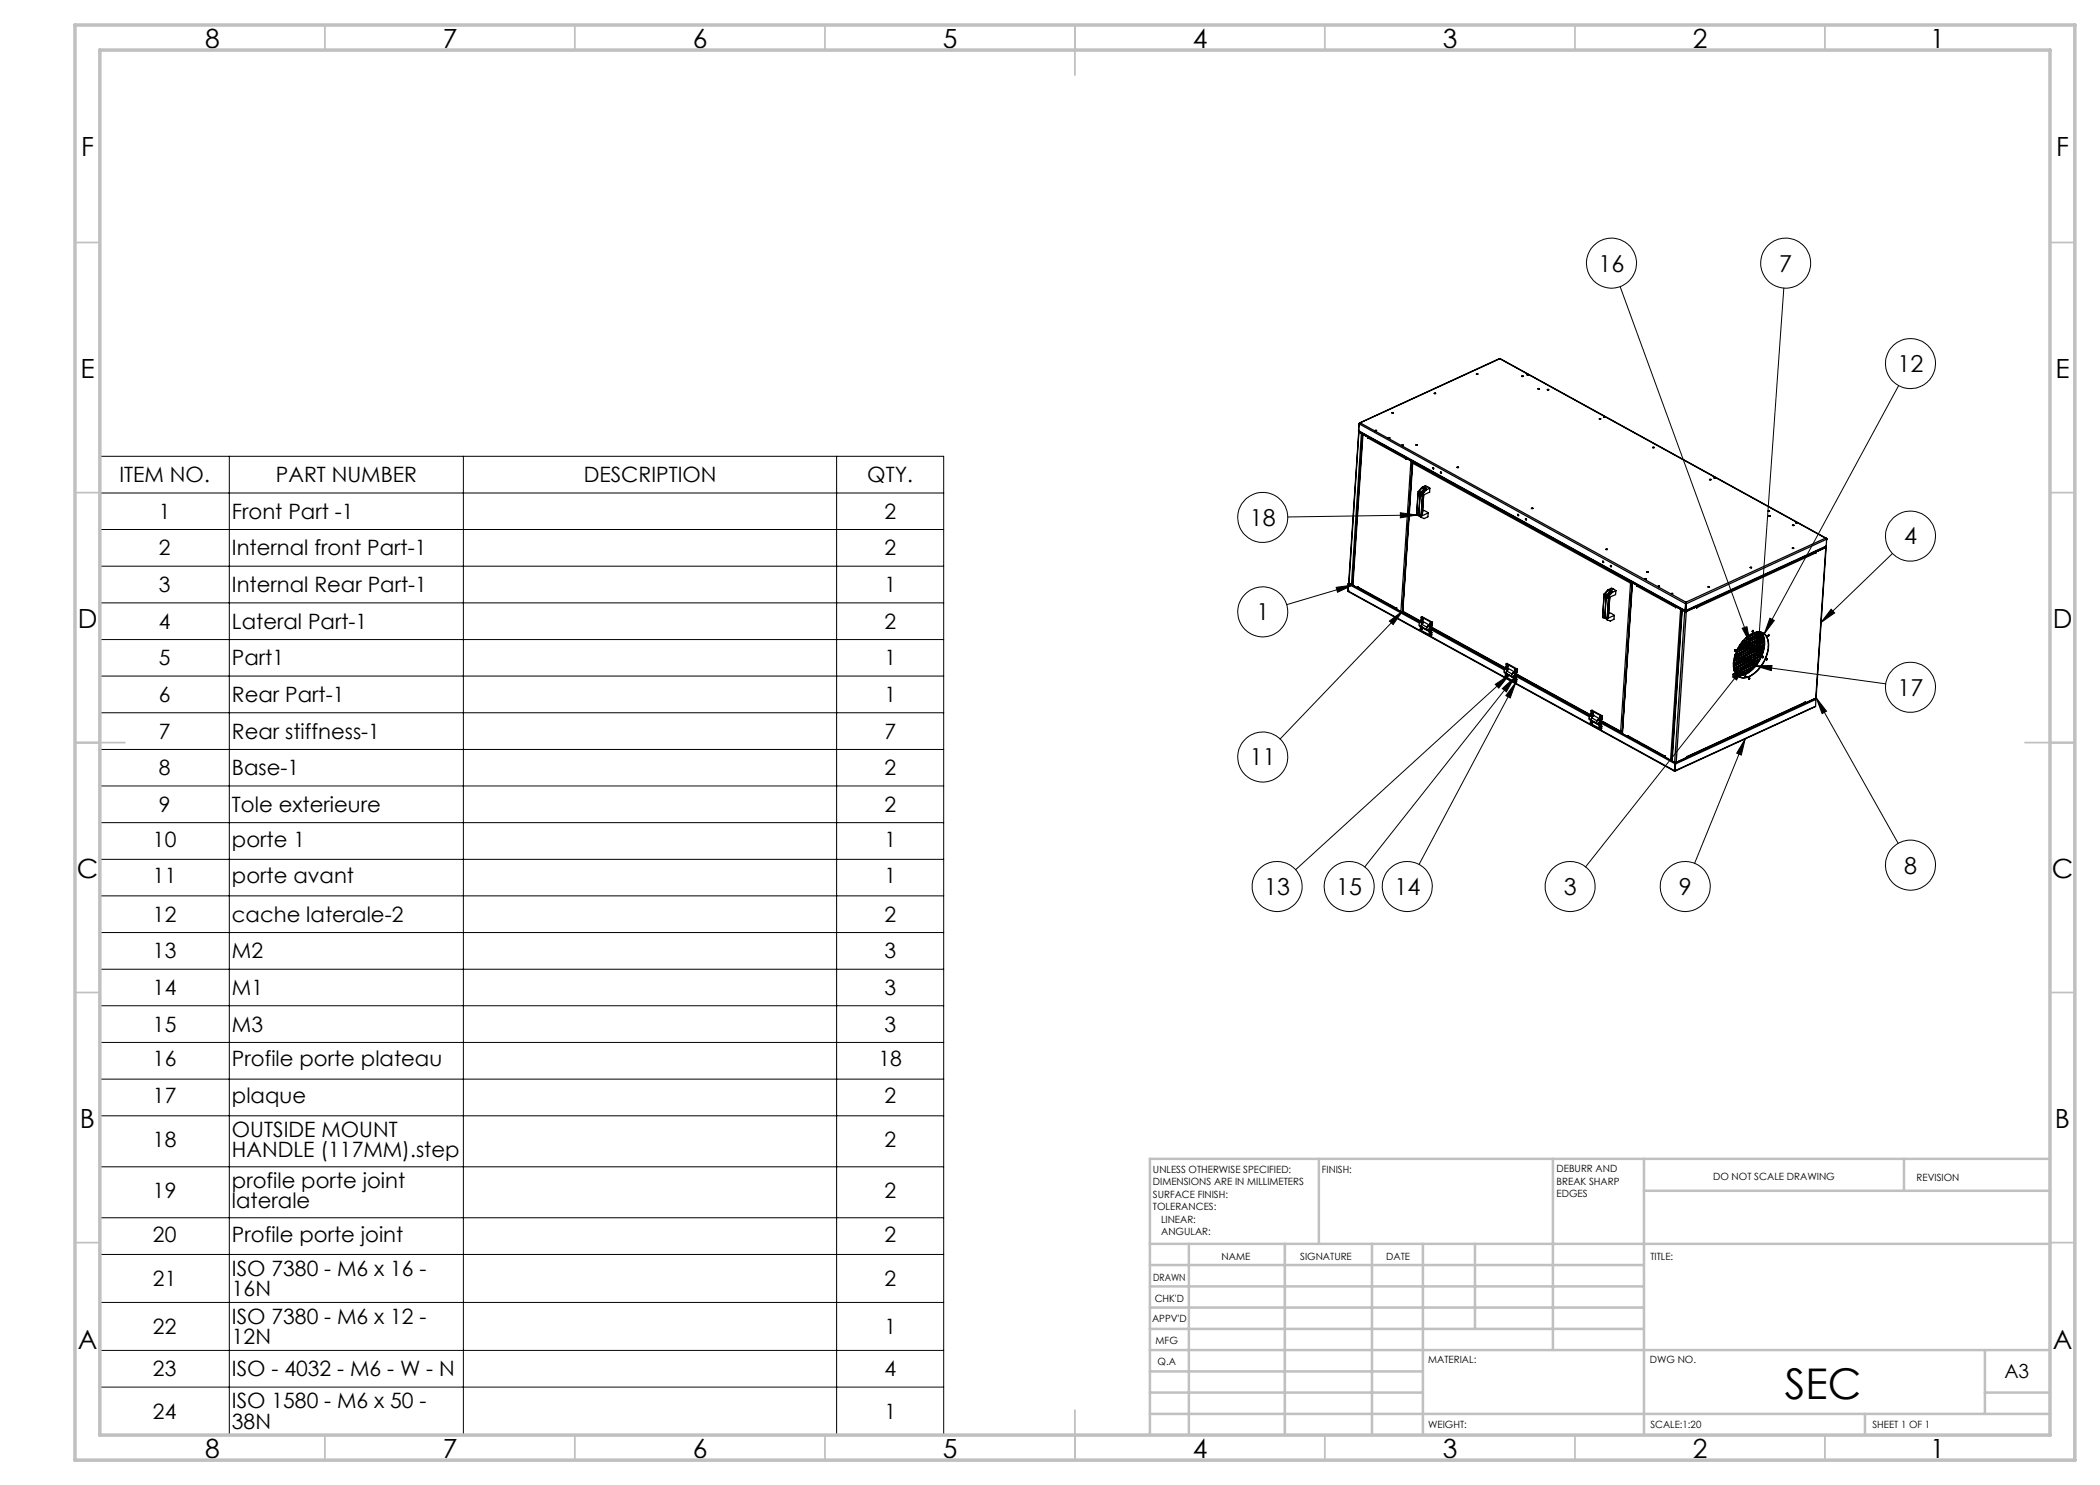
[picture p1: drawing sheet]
<svg xmlns="http://www.w3.org/2000/svg" width="420mm" height="297mm" viewBox="0 0 420 297" stroke-linecap="round" stroke-linejoin="round" font-family="sans-serif">
<g fill="none" stroke="#000" stroke-width=".2">
<path d="M324 57.3l26 71.3M356.8 57.6l-5.3 73.4M379.7 77.1l-26.9 49.7M20 91.3h168.7v195.7h-168.7zM20 98.6h168.7M45.9 91.3v195.7M92.7 91.3v195.7M167.3 91.3v195.7M20 105.9h168.7M20 113.2h168.7M267.2 117.5l3.3-.5-3 1.5zM270.5 117l-13.1 3.9"/>
<path d="M280.1 102.5l3.3 .5-3.3 .6zM283.4 103l-25.8 .4M378.5 110.7l-14.3 13.8M20 120.6h168.7M20 127.9h168.7M20 135.2h168.7M277.9 124.2l2.6-2-1.9 2.7zM280.5 122.2l-24.5 25.6M299 136.9l2.8-1.9-2 2.6zM300.5 137.7l2.4-2.2-1.6 2.9zM301.8 135l-42.7 39M302.9 135.5l-30 37.9"/>
<path d="M303.2 136.5l-19.4 36.4M303.2 136.5l-1.2 3.1-.8-.5zM346.5 135.4l2.5-2.3-1.7 2.9zM348.4 125.7l1-.4 .6 3.3zM349 133.1l-31.9 40.3M351 133.2l26.2 3.6M351 133.2l3.4-.1-.1 1zM351.3 127.7h1l-.8 3.3zM354 123.6l.9 .5-2.1 2.7zM363.3 139.6l16.3 29.1M363.3 139.6l2 2.6-.9 .5zM366.2 121.8l.7 .8-2.7 1.9z"/>
<path d="M20 142.6h168.7M20 149.9h168.7M20 157.2h168.7M349 147.8l-10.1 24.9M349 147.8l-.7 3.2-1-.4zM20 164.5h168.7M20 171.9h168.7M20 179.2h168.7M20 186.5h168.7M20 193.8h168.7M20 201.2h168.7M20 208.5h168.7"/>
<path d="M20 215.8h168.7M20 223.2h168.7M20 233.4h168.7M20 243.6h168.7M20 250.9h168.7M20 260.5h168.7M20 270.1h168.7M20 277.4h168.7"/>
<circle cx="322.3" cy="52.6" r="5"/>
<circle cx="357.1" cy="52.6" r="5"/>
<circle cx="382.1" cy="72.7" r="5"/>
<circle cx="252.5" cy="103.5" r="5"/>
<circle cx="382.1" cy="107.2" r="5"/>
<circle cx="252.5" cy="122.4" r="5"/>
<circle cx="382.1" cy="137.5" r="5"/>
<circle cx="252.5" cy="151.4" r="5"/>
<circle cx="255.4" cy="177.3" r="5"/>
<circle cx="269.8" cy="177.3" r="5"/>
<circle cx="281.4" cy="177.3" r="5"/>
<circle cx="314" cy="177.3" r="5"/>
<circle cx="337" cy="177.3" r="5"/>
<circle cx="382.1" cy="173" r="5"/>
</g>
<g fill="none" stroke="#c0c0c0" stroke-width=".35">
<path d="M65 5v5M115 5v5M165 5v5M215 5v10M265 5v5M315 5v5M365 5v5M15 48.5h5M410 48.5h5M15 98.5h5M410 98.5h5M15 148.5h10"/>
<path d="M405 148.5h10M15 198.5h5M410 198.5h5M15 248.5h5M410 248.5h5M65 287v5M115 287v5M165 287v5M215 282v10M265 287v5M315 287v5M365 287v5"/>
</g>
<g fill="none" stroke="#c0c0c0" stroke-width=".5">
<path d="M263.8 231.8v17M310.6 231.8v38.2M328.8 231.8v55.2M328.8 238.2h81.2M380.8 231.8v6.4M410 231.8h-180v55.2M230 248.8h180M230 257.3h98.8M230 253h98.8M237.8 248.8v38.2M257 248.8v38.2M274.4 248.8v38.2"/>
<path d="M284.6 248.8v38.2M295 248.8v17M230 265.8h98.8M230 261.5h98.8M230 278.5h54.6M230 274.3h54.6M230 270h180M397 278.5h13M397 270v12.8M230 282.8h180M373 282.8v4.2"/>
</g>
<path d="M15 5h400v287h-400zM20 10h390v277h-390z" fill="none" stroke="#c0c0c0" stroke-width=".7"/>
<path d="M348.4 125.7l1-.4 .6 3.3zM354 123.6l.9 .5-2.1 2.7zM366.2 121.8l.7 .8-2.7 1.9zM351.3 127.7h1l-.8 3.3zM363.3 139.6l2 2.6-.9 .5zM351 133.2l3.4-.1-.1 1zM346.5 135.4l2.5-2.3-1.7 2.9zM349 147.8l-.7 3.2-1-.4zM300.5 137.7l2.4-2.2-1.6 2.9zM303.2 136.5l-1.2 3.1-.8-.5zM299 136.9l2.8-1.9-2 2.6zM277.9 124.2l2.6-2-1.9 2.7zM267.2 117.5l3.3-.5-3 1.5zM280.1 102.5l3.3 .5-3.3 .6z" fill="#000"/>
<g fill="none" stroke="#000" stroke-width=".25">
<path d="M286.8 78.6l.3 .1-.1 .1zM286.8 78.7h.3M295.3 74.8l.3 .1M300 71.8l65.2 35.8M300 71.8l-28 12.8M300 71.8l-27.9 12.8M300 71.8l65.1 35.8M304.3 75.2l.3 .1zM304.3 75.2l.3 .1M305.4 74.9l.3 .1h-.2zM305.4 75h.3M307.6 77.8h.2"/>
<path d="M307.6 77.7l.3 .1-.2 .1zM307.7 77.7l.2 .1M307.8 77.8h.1M309.5 78h.2M271.7 86.1l65.3 36.1M271.7 86.1h.1M271.7 86.3l.1 .1M271.7 86.1l65.3 36M271.7 86.2l.1 .2M271.7 86.4l-1.9 30.2M271.8 86.4l65.1 35.8M271.8 86.4h.1"/>
<path d="M271.8 86.4l65.1 35.9M271.8 86.4l-2 30.2M271.8 84.8l65.3 36M271.8 84.7l-.1 1.4M271.8 84.8h.1M271.8 84.7h.1M271.9 84.8h.1M271.9 84.7v.1M272 84.7h-.1M272 84.6l-.1 .1M272.1 84.6l-.3 .2M272.1 84.6h.1"/>
<path d="M272.1 84.6l-.3 .1M272.1 84.6l65.1 35.8M272.3 86.7l-2 30.2M272.5 86.9l-2 30.1M273.6 87.6h.1M273.6 87.7v-.2l-1-.6-2 30.1M273.6 87.6v.1M273.6 87.6l7.5 4.2M275 86.1h.3M277.7 87.6h.3M278.4 82.5l.3 .1-.3 .1zM278.4 82.6h.3"/>
<path d="M280.4 89l.2 .1zM280.4 89.1h.2M281.1 91.8h.1M281.1 91.8l.1-.2 1 .6-2 30.1M281.2 91.6l-.1 .2M282.5 92.3l-2 30M282.5 92.6h.1M282.5 92.6l43.6 24M282.5 92.6l-1.9 29.7M282.6 92.4l-.1 .2M282.6 92.4h.1M282.6 92.4v.2"/>
<path d="M283.2 89h.3M283.6 98.7l.4 .3M283.6 98.4l-.2 4.6M283.6 98.4h.1M283.7 98.4v.1M283.7 98.5l.2 .2M283.9 98.7l.1 .1M284 99l.5 .2 .2-.1-.3 4 1.2-.5M284 98.8h.1M284 99l-.3 4.1M284 98.8l-.3 4.1M284.3 97.5h.2"/>
<path d="M284.3 97.5l-.7 .9M284.4 98.8h.1M284.4 98.8v.1l-.3-.1M284.5 97.5l-.8 .9M284.5 98.8l-.3 4.7M284.5 98.7l-.4 .1M284.6 98.1l.2 .2M284.6 98.1l-.9 .4M284.7 97.4l.3 .2M284.7 97.4l-.2 .1M284.7 97.4l-.1 .7M284.8 98.3l-.9 .4"/>
<path d="M285 97.6l.3 .2-.1 .1M285 97.7v.3M285.1 97.8v.2M285.2 97.9v.1M285.2 97.9l-.2-.1a.24 .24 0 0 0-.3 0 .24 .24 0 0 0 .2 .4M285.2 97.9l-.8 .9M285.2 98l-.7 .8M285.5 97.3l.5 .3M285.5 97.3l-.5-.1-.7 .3M285.5 97.3l-.5 .3M286 97.6l-.1 .8-1.2 .6-.2 4-.3 .1-.5-.2M286 97.6l-.8 .4"/>
<path d="M286.6 93.5l.1 .3M288.1 94.4l.2 .2M291.4 93.5h.3M319.9 83.7l.2 .1zM319.9 83.8h.2M320.7 83.4h.3zM320.7 83.4h.3M330.5 89.5h.3zM330.6 89.5h.2M341.9 95.9l.3 .1zM342.2 95.9l-.3 .1M342.2 95.9v.1"/>
<path d="M342.8 95.5h.3l-.3 .1zM342.8 95.6h.2M269.6 118.2l65.2 36M269.6 118.1h.1M269.6 118.2l65.3 35.9M269.7 116.7l-.1 1.5M269.7 116.7v.1M269.8 116.7l-.1 .1 14.2 7.8M269.8 116.7h-.1M269.8 116.7l14.3 7.8M269.8 116.6l.5 .3M269.8 116.6v.1"/>
<path d="M270.3 116.9h.2M270.4 116.9l.1 .1M270.5 117h.1M270.6 117l.9 .6M271.5 117.6l7.8 4.2M271.5 117.4h.1M271.6 117.4l-.1 .2M271.6 117.5v-.1l7.7 4.2M283.4 102.6l.3 .3M283.4 103v-.1l.3 .2M283.4 103l.7 .3M283.7 103.1l.4 .2"/>
<path d="M284.1 103.3l.1 .2M284.5 102.2h.5l.6 .4M285.6 102.6v.8l-.8 .3-.6-.2M303.6 102.9l.1 .2M305.2 103.7l.1 .3M306.3 101.6l.3 .1h-.3zM306.5 101.7h-.2M306.5 101.7h.1M320.6 112.2l.1 .3M320.8 118.8l.1 .1M320.8 118.8l-.3 4.3 .5 .2M320.9 118.9v.1"/>
<path d="M320.9 119l.2 .2M321.1 119.2l.1 .1M321.2 109.9h.3M321.2 119.5l.5 .2 .2-.1M321.2 119.5l-.4-.3-.2 4.3M321.2 119.5l-.2 4.1M321.2 119.3h.1M321.2 119.3l-.2 4M321.5 118h.2M321.5 118l-.7 .8M321.6 119.3h.1M321.6 119.3v.1l-.3-.1"/>
<path d="M321.7 118l-.8 .9M321.7 119.3l-.3 4.7M321.7 119.2l-.4 .1M321.8 118.6l.2 .2-.9 .4M321.8 118.6l-.9 .4M321.8 117.9l.4 .2M321.8 117.9l-.1 .1M321.8 117.9v.7M322.2 113.1l.1 .2M322.2 118.1l.3 .2-.1 .1M322.2 118.2l.2 .2M322.2 118.2l-.3 .1 .2 .4"/>
<path d="M322.2 118.2l.1 .3M322.3 118.2v.3M322.4 118.4v.1M322.4 118.4l-.8 .9M322.4 118.5l-.7 .8M322.7 117.8l.5 .3M322.7 117.8l-.4-.2-.8 .4M322.7 117.8l-.5 .3M323.2 118.1l-.1 .8-1.2 .5-.2 4.2 1.2-.5M323.2 118.1l-.8 .4M326.1 116.6h.1M326.1 116.6l-2 29.7"/>
<path d="M326.2 116.4l-.1 .2M326.3 116.4l-.2 .2M326.4 116.5l-.2 .1M326.4 116.5h.1M326.4 116.5v.1M326.4 116.6l-.1 .1-.2-.1M326.4 116.6l-2 30M327.4 117.3v-.2l-.9-.5-2 30.2M327.4 117.3h.1M327.4 117.3l7.7 4.2M327.5 117.2l-.1 .1M328.9 115.8h.3"/>
<path d="M329.2 115.8h.1M329.3 114.4h.3M329.4 114.3l.2 .1-.2 .1zM331.6 117.3h.3M334.3 118.7l.2 .1M334.3 118.7l.2 .1h-.2zM341.6 117.4h.3M350 113.5l.3 .1M353.6 102.2h.3M353.7 103.1l.3 .1zM353.7 103.2h.3M353.9 103.1l.1 .1"/>
<path d="M354 103.2h.1M358.5 109.6l.2 .1M358.5 105l.3 .1zM358.5 105.1h.3M359.1 104.5l.3 .1zM359.4 104.5l-.3 .1M359.4 104.5v.1M363 110.5v.1M363 110.7h.1M363 110.6l-23.7 10.9M363.1 110.5l-.1 .2M365.1 107.6l.2 .2"/>
<path d="M365.1 107.6h.1M365.1 107.6l-27.9 12.8M365.1 109.4l-28 12.8M365.1 109.4l-27.9 12.8M365.1 109.4v.1M365.2 109.5l-28 12.8M365.2 109.5l-2.1 30.2M365.2 107.7l.1 .1M365.2 109.4v.1zM365.2 109.2l-.1 .2M365.2 109.4l-2.1 30.3M365.2 109.2l-28.1 12.9"/>
<path d="M365.3 107.8h.1M365.3 107.8h-.1M365.3 107.8l-28 13M365.3 107.8l-.1 1.4M279.3 121.6v.1M279.3 121.6h.1M279.3 121.8l.9 .5M279.3 121.6v.2M280.2 122.3h.3M280.4 122.4l3.7 2.1M280.5 122.2l.1 .1M280.6 122.3h.1"/>
<path d="M280.6 122.3v.1l4 2.2M280.6 122.3h-.1M280.6 122.3l4 2.2M283.9 125.1l.3 .3M283.9 125.1l.4 .2M284.2 125.4h.1M284.2 125.4l-.1 .6 2 1.1 .1-.1M284.2 125.4l2 1.1M284.3 125.6l.1 .1v.2zM284.3 125.3l.1 .2M284.3 123.4l-.1 .7 .4 .2M284.3 123.4l2 1.1"/>
<path d="M284.4 124.9l-.1 .4 1.1 .6M284.4 124.9l1 .5M284.4 123.4h-.1M284.4 125.7h.1M284.4 125.5l1.1 .6-.1-.2M284.4 125.5h.1M284.4 123.4l2 1M284.5 124.7l-.3 .3 .1 .3M284.5 125.8l-.1-.2 .1 .2M284.5 123.8l.1 .2M284.6 124.6l-.5-.1-.3 .4 .1 .2M284.6 124.6l-.2 .3"/>
<path d="M284.6 124.3h.1M284.6 123.8v.1M284.6 124.3v.3M284.6 124.3l1.3 .7M285.4 125.4l-.1 .3 .1 .2M285.4 125.9l.4 .3M285.6 125.2l-.2 .2M285.7 125.3h.1M285.7 125.2l15.9 8.7M285.8 125.3l-.4 .3v.3M285.8 125.3l.4 .2M285.8 126.2l.3 .2"/>
<path d="M285.8 125.1l15.8 8.8M285.8 125.1l-.2 .1M285.8 125.1l-.1 .2M285.9 125l.4 .2M285.9 125h.1M285.9 125l-.3 .2M285.9 125l-.1 .1M286 126.5l.1 .2zM286 126.5v.1M286.1 126.1l.2 .2M286.1 126.4l.1 .1M286.1 124.6l.1 .2"/>
<path d="M286.1 124.7h.1M286.2 126.5v.1M286.2 125.7l-.2-.1-.2 .3 .2 .2M286.2 125.7a.34 .34 0 0 0-.5 0 .34 .34 0 0 0 .1 .5M286.2 125.6l14.9 8.2M286.2 126.6v.4M286.2 125.7l14.9 8.1M286.2 125.9l14.7 8.1M286.3 126.3v.1M286.3 124.5v.1M286.3 126.3l-.2 .1M286.3 126.4v.1"/>
<path d="M286.3 126.4l-.1 .1M286.3 127l-.1 .1M286.3 126.5l-.1 .1M286.3 127h-.1M286.3 126.5v.5M286.3 124.6v.6M286.4 124.4l.1 .2M286.4 124.4l-.1 .1M286.5 125.1l-.2 .1M286.5 124.6h-.2M286.5 124.6v.5M300.9 134.5l.3 .2"/>
<path d="M300.9 134.5l.4 .2M301.1 134.7h.1M301.2 134.7h.1M301.2 134.7l-.1 .7 2 1.1 .1-.5M301.2 134.7l2 1.2M301.3 134.7l.1 .1M301.3 132.8l-.1 .6 .4 .3M301.3 132.8l2 1.1M301.4 135l.1 .2M301.4 133.1l.2 .3-.2-.1zM301.4 134.2l-.1 .5 1.1 .6M301.4 134.2l1 .6"/>
<path d="M301.4 135l.1 .1M301.4 132.7h-.2M301.4 134.8l1.1 .6-.1-.1M301.4 134.8h.1M301.4 132.7l-.1 .1M301.4 132.7l2 1.1M301.5 134.1l-.2 .2v.4M301.5 133.1l.1 .2M301.6 134l-.5-.2-.3 .4 .1 .3M301.6 134l-.2 .2M301.6 133.2h.1M301.6 133.7v.3"/>
<path d="M301.6 133.7l1.3 .7M302.4 135.3l.4 .2M302.4 134.8v.5M302.6 134.5l-.2 .3M302.7 134.6l.1 .1M302.7 134.6v.1M302.7 134.5l15.9 8.8M302.8 134.7l-.4 .1v.5M302.8 134.7l.4 .2M302.8 134.5l15.8 8.7M302.8 135.5l.3 .3M302.8 134.4l-.2 .1"/>
<path d="M302.8 134.4l-.1 .2M302.8 135.8l.2 .1v.2l-.2-.1zM302.9 134.4l.4 .1M302.9 134.4l-.3 .1M302.9 134.4h-.1M302.9 135.8l.1 .2zM303 135.9h.1M303.1 135.5l.1 .2M303.1 135.8l.1 .1M303.1 134l.1 .2M303.1 135a.19 .19 0 0 1 .1 .3 .19 .19 0 0 1-.3 .1zM303.1 134.1h.1"/>
<path d="M303.2 135.9v.1M303.2 135l-.3 .1-.1 .3 .2 .1M303.2 135.1v-.1a.34 .34 0 0 0-.5 0 .34 .34 0 0 0 .1 .5M303.2 135.7l.1 .1M303.2 135l14.9 8.2M303.2 135.7l-.1 .1M303.2 135.3l14.7 8.1M303.3 133.9l.1 .1M303.3 135.8l.1 .1M303.3 136.3v.1M303.3 136.3l-.2 .2M303.3 135.8l-.1 .1"/>
<path d="M303.4 135.9l-.2 .1M303.4 135.9l-.1 .4M303.4 134l-.1 .5M303.4 133.8l.1 .1M303.4 133.8l-.1 .1M303.5 134.4l-.2 .2M303.5 134.4l-.2 .1M303.5 133.9l-.1 .1M303.5 133.9v.5M320.6 123.5v-.1l.4 .2M320.6 123.5l.7 .3M321 123.6l.4 .4"/>
<path d="M321 123.3l.5 .3 .2-.1M321.7 122.7a1.05 1.05 0 0 1 1.2 .4M322.9 123.1l-.1 .8-.7 .3-.7-.2M335.1 121.5h.1M335.2 121.4l-.1 .1M335.2 121.5v-.1l.9 .4-2 30.2M336.4 122l-2 30.1M336.4 122l-2 30.2M336.9 122.2h.3M336.9 122.3h.3M336.9 122.2v.1M336.9 122.3l-2 30.2"/>
<path d="M337 122.1v.1M337 122.1h.1M337.1 122.1h-.1M337.1 122.1h.1M337.1 120.8l-.1 1.3M337.1 121.7v.5v-.1M337.1 120.7v.1M337.1 120.7v1.4M337.2 120.4l-.1 .4M337.2 120.5l-.1 .2M337.2 120.4l.1 .4M337.2 120.5v.2"/>
<path d="M337.2 120.4v.1M337.2 122.2v.1M337.2 120.7l.1 .1M337.2 120.7l-.1 1.4M337.3 122.3l-2.1 30.2M339.3 121.5h.1M339.3 121.4v.1M346.7 134.8l-.1 .2M346.8 134h.1M346.8 134l.1 .2M346.9 134v.2M346.9 133.5l-.1 .2"/>
<path d="M346.9 132h.1M347 133l-.2 .2M347 133l-.2 .1M347 130l.1 .1M347 131.9l-.1 .3M347 132.5l-.1 .2M347 130.9h.1M347 130.9l.1 .2-.1 .1 .1-.3M347 130.1h.1M347.1 131.4l-.2 .3M347.1 130l-.2 .2M347.1 130l-.1 .1"/>
<path d="M347.2 134.9h.1M347.2 132.9l.2-.1-.2 .2M347.3 134.3l-.2 .3M347.3 133.8l-.1 .3M347.3 133.3l-.1 .3M347.4 132.3l-.1 .2M347.5 130.2h.1l-.1 .3zM347.5 131.8l-.2 .2M347.5 131.2l-.2 .3M347.5 129.7v.2M347.5 130.7l-.1 .3M347.6 129.7v.2h-.2"/>
<path d="M347.6 130.2l-.2 .3M347.6 129.8h-.1M347.7 134.7l-.2 .2M347.7 134.1l-.1 .3M347.7 133.6l-.1 .3M347.8 133.1l-.2 .2M347.8 131.1h.1l-.1 .2zM347.8 132.6l-.1 .3M347.8 132.6l-.1 .1M347.8 132.1l-.1 .2M347.8 129.6l.2-.1-.2 .2M347.9 130.5l.1 .1-.2 .2z"/>
<path d="M347.9 135.1l.1-.1 .1 .1M347.9 131.5l-.2 .3M347.9 130l.1 .1-.2 .2zM347.9 129.5h.2l-.2 .2zM347.9 131l-.1 .3M347.9 130.5l-.1 .3M348 129h.1M348 129l.1 .2-.2-.1M348 130l-.2 .2M348 129.5l-.1 .2M348.1 129l-.2 .2M348.1 135v.1"/>
<path d="M348.1 132.5l.1-.1-.1 .2M348.1 134.5l-.2 .2M348.1 133.9l-.1 .3M348.2 133.4l-.2 .3M348.2 131.4l.1 .1-.1 .1zM348.2 132.9l-.1 .3M348.3 130.3h.1l-.1 .3zM348.3 130.8l.1 .1-.2 .2zM348.3 129.4l.2-.1-.2 .3zM348.3 129.4l.1-.1-.1 .2M348.3 131.9l-.2 .2M348.3 129.8l.1 .1-.1 .2z"/>
<path d="M348.3 131.4l-.1 .2M348.3 130.8l-.1 .3M348.4 128.8h.1l-.1 .2zM348.4 130.3l-.2 .3M348.4 129.8l-.1 .3M348.4 128.8l-.1 .2M348.4 129.4l-.1 .1M348.5 134.8l-.2 .2M348.5 132.3l.2-.1-.1 .3zM348.5 128.3l-.1 .2zM348.5 132.3l.2-.1-.2 .3M348.5 134.3l-.1 .2"/>
<path d="M348.5 133.7l-.1 .3M348.6 133.2l-.2 .3M348.6 131.2h.2l-.1 .2zM348.6 131.7l.1 .1-.1 .2zM348.6 130.7h.2l-.1 .2zM348.6 132.7l-.1 .3M348.7 130.2h.1l-.1 .2zM348.7 129.7l.2-.1-.1 .3zM348.7 131.7l-.2 .2M348.7 129.1h.2l-.1 .3zM348.7 131.2l-.1 .2M348.8 130.6l-.2 .3"/>
<path d="M348.8 128.6h.1l-.1 .3zM348.8 130.1l-.1 .3M348.8 129.1l-.1 .3M348.8 129.6l-.1 .3M348.9 133.1h.1l-.1 .2zM348.9 128.1l.1 .1-.2 .1zM348.9 128.6v.1l-.2 .1M348.9 129.1l-.2 .1M348.9 129.2l-.2 .1M348.9 128.1l-.1 .2M348.9 134.6l-.1 .3M348.9 133.1h.1"/>
<path d="M348.9 132.5l.2 .1-.2 .2zM348.9 132.1l.2-.1-.2 .3M348.9 134.1l-.1 .2M348.9 127.8a3.3 3.3 0 0 1 3.7-1.2 3.6 3.6 0 0 1 .9 4.1 6.7 6.7 0 0 1-4.5 4.9 2.21 2.21 0 0 1-2.3-2.7 7.8 7.8 0 0 1 2.2-5.1zM349 132h.1l-.1 .3zM349 133.6l-.2 .2M349 133l-.1 .3M349 131.5l.1 .1-.1 .2zM349 130h.2l-.1 .2zM349 131h.2l-.1 .2zM349 130.5h.2l-.1 .2zM349 132.5l-.1 .3"/>
<path d="M349.1 131.5l-.1 .3M349.1 135.1l-.1 .3M349.1 129.4h.2l-.1 .3zM349.1 131l-.1 .2M349.2 129.9l-.2 .3M349.2 130.5l-.2 .2M349.2 128.9l.1 .1-.1 .2zM349.2 128.4h.2l-.2 .3zM349.2 129.4v.2l-.1 .1M349.2 133.4h.2l-.1 .2zM349.2 128.9l-.1 .2M349.3 128.4l-.2 .3"/>
<path d="M349.3 129l-.2 .1M349.3 128.9l-.2 .1M349.3 132.9h.2l-.2 .2zM349.3 127.9l-.1 .2M349.3 134.4l-.1 .3M349.4 133.9l-.2 .2M349.4 132.3l.1 .1-.2 .2zM349.4 131.4l.2-.1-.2 .3zM349.4 131.8h.1l-.1 .3zM349.4 130.9l.2-.1-.1 .3zM349.4 127.3v.3l-.2-.1M349.4 127.4l-.2 .2"/>
<path d="M349.4 133.3l-.2 .3M349.4 132.9l-.1 .2M349.5 132.3l-.2 .3M349.5 130.3h.1l-.1 .2zM349.5 131.8l-.1 .3M349.5 131.8l-.1 .1M349.5 131.3l-.1 .2M349.6 129.7l.1 .2-.2 .1zM349.6 129.3h.1l-.1 .2zM349.6 128.3h.2l-.2 .2zM349.6 130.2l-.2 .3M349.6 130.8l-.2 .2"/>
<path d="M349.6 129.7v.2l-.1 .1M349.6 129.2l-.1 .3M349.7 134.2l.1 .1-.2 .2zM349.7 133.7h.1l-.1 .2zM349.7 128.7l-.2 .3M349.7 128.2l-.1 .2M349.7 134.4v-.2l-.1 .3M349.7 128.8h-.2M349.7 128.8l-.2 .1M349.7 131.7h.3l-.2 .2zM349.7 133.2l.1 .1-.1 .2zM349.7 132.7h.2l-.1 .2z"/>
<path d="M349.7 127.7l-.1 .2M349.7 133.8l.1-.1-.2 .2M349.8 132.1h.1l-.1 .3zM349.8 127.1l-.2 .3M349.8 133.3v-.1l-.1 .2M349.8 132.8v-.2l-.1 .3M349.8 131.1h.2l-.1 .3zM349.8 132.3l.1-.2-.2 .3M349.9 130.6l.1 .1-.2 .1zM349.9 131.8v-.2l-.2 .3M349.9 135.6l-.2 .3M349.9 129.6h.2l-.1 .2z"/>
<path d="M349.9 130.1h.2l-.2 .2zM349.9 131.1l-.1 .3M349.9 131.7h-.1M350 130.6v.1l-.2 .1M350 131.1l-.1 .2M350 130.1l-.2 .2M350 130.6v.1M350 128.5l.2 .1-.2 .2zM350 129.7v-.2l-.1 .3M350 130.1v.1M350.1 129l-.2 .3M350.1 133h.2l-.1 .2z"/>
<path d="M350.1 132.6l.2-.1-.1 .2zM350.1 133.5h.1l-.1 .3zM350.1 127h.2l-.2 .2zM350.1 128.5l-.1 .3M350.1 128.5l-.1 .1M350.1 128.6l-.1 .1M350.1 129v.2M350.1 128.2v-.2l-.1 .3M350.1 128.5v.2M350.2 127.5l-.2 .2M350.2 134v.1M350.2 127.5v.1"/>
<path d="M350.2 132h.1l-.1 .2zM350.2 131.5l.2-.1-.1 .3zM350.2 134.1l-.1-.1-.1 .3M350.2 127.1v-.1l-.1 .2M350.2 133.5l-.1 .2M350.2 133l-.1 .2M350.3 130.9h.1l-.1 .3zM350.3 130.5l.1-.1-.1 .3zM350.3 131.9v.2l-.2 .1M350.3 132.5l-.2 .2M350.3 131.4l-.1 .3M350.3 130.9l-.1 .3"/>
<path d="M350.4 129.4h.1l-.1 .2zM350.4 130.4l-.2 .2M350.4 129.9l-.1 .2M350.4 127.9h.2l-.2 .2zM350.4 129.4l-.1 .2M350.5 128.8l-.2 .3M350.5 133.3l.2 .1-.2 .2zM350.5 128.3l-.1 .3M350.6 132.8h.1l-.1 .3zM350.6 127.8l-.2 .3M350.6 127.3l-.2 .2M350.6 126.1l-.2 .2"/>
<path d="M350.6 131.3h.2l-.1 .2zM350.6 131.8h.2l-.1 .2zM350.6 130.8h.2l-.1 .2zM350.6 132.3l.1 .1-.1 .1zM350.6 126.7l-.1 .3M350.6 133.3l-.2 .3M350.7 132.3l-.2 .2M350.7 132.8l-.2 .2M350.7 131.8v.1l-.1 .1M350.7 130.2h.2l-.1 .3zM350.7 131.2l-.1 .3M350.8 130.7l-.2 .3"/>
<path d="M350.8 129.7l.1 .1-.2 .2zM350.8 128.2h.2l-.2 .2zM350.8 130.2l-.1 .3M350.8 129.7l-.1 .2M350.9 129.1l-.2 .3M350.9 133.3h.1M350.9 128.7l-.1 .2M350.9 133.2v.1M350.9 128.1l-.1 .3M350.9 132.7v.2M351 131.7l.2-.1-.1 .2zM351 132.6h.1l-.1 .3z"/>
<path d="M351 132.1h.2l-.2 .3zM351 133.1l-.1 .3M351 133.1l.1 .1M351 126.6h.1l-.2 .3zM351 127.1l.1 .1-.2 .1zM351 127.6l-.2 .3M351 132.1v.2M351 127.1l-.1 .2M351 133.1v.2M351 126.6l-.1 .2M351 132.6l-.1 .3M351 131.1v.2"/>
<path d="M351.1 132.1l-.2 .2M351.1 131.5l-.1 .3v-.2M351.2 130.5l.1 .1-.2 .2zM351.2 129.1l.2-.1-.2 .3zM351.2 131l-.2 .3M351.2 130.5l-.1 .3v-.2M351.2 130v.2l-.1-.1M351.3 129.5l-.1 .2v-.1M351.3 129l-.1 .2v-.2M351.3 132.5l.2-.1-.1 .3zM351.3 127h.2l-.1 .2zM351.3 127.5h.2l-.2 .2z"/>
<path d="M351.3 128.4v.3l-.1-.2M351.4 127.9l-.1 .3v-.2M351.4 126.4l-.1 .2 .2-.2M351.4 127.4l-.1 .3v-.2M351.4 131.9h.2l-.1 .2zM351.4 126.9v.2l-.1-.1M351.4 130.9l.2 .1M351.5 131.4l.1 .1-.2 .1zM351.5 126.4l-.1 .2v-.1M351.5 132.4l-.2 .2M351.5 131v.1M351.5 130.9h.1l-.1 .2z"/>
<path d="M351.5 129.9h.2l-.1 .2zM351.5 131.9l-.1 .2M351.5 131.4l-.1 .2M351.6 130.8l-.2 .3M351.6 129.3l.2 .1-.2 .2zM351.6 130.3l-.1 .3M351.6 129.8l-.1 .3M351.7 128.3l.1 .1-.2 .1zM351.7 127.8h.2l-.3 .2zM351.7 129.3l-.2 .2M351.7 128.8l-.1 .2M351.8 126.4v.1l.1-.1"/>
<path d="M351.8 128.3l-.2 .2M351.8 126.7l.1 .1-.2 .2zM351.8 127.2l.1 .2-.2 .1zM351.8 127.7l-.2 .3M351.8 127.2l-.1 .3M351.9 131.7l.1 .1-.2 .2zM351.9 126.4h-.1M351.9 126.7l-.2 .3M351.9 131.7v.2M351.9 131.7l-.1 .2M351.9 131.2v.2M352 130.2h.1l-.2 .2z"/>
<path d="M352 131.2l-.2 .2M352 130.7v.2M352 130.6l-.1 .3M352 130.1v.2M352 128.7h.2l-.2 .2zM352 128.2l.2-.1-.1 .2zM352 130.1l-.1 .3M352 129.6v.2M352.1 129.6l-.2 .3M352.1 129.1v.2M352.1 129.1l-.1 .3M352.1 128.6v.2"/>
<path d="M352.1 128.6l-.1 .2M352.1 126.4a4.5 4.5 0 0 1 .1 4.9 6 6 0 0 1-4.3 3.8h-.5a4.1 4.1 0 0 0 3.8-2 8 8 0 0 0 1.7-4.2M352.1 128.1v.2M352.2 128.1l-.2 .2M352.2 126.4l.5 .9 .2 1.6M352.2 127.6v.2M352.2 127l.1 .1-.2 .2zM352.2 127.5l-.1 .3M352.2 127v.2M352.2 126.5l-.1 .3 .2-.2M352.2 127l-.1 .3M352.2 126.5v.2"/>
<path d="M352.3 126.6l-.2 .1M352.4 131l-.2 .2M352.4 131h.1M352.4 131l-.1 .1M352.4 130.5l.1 .1-.2 .1zM352.4 129.5h.2l-.2 .2zM352.4 129h.2l-.2 .2zM352.4 130.5v.2M352.4 130.5l-.1 .2M352.4 130v.2M352.5 129.9l-.2 .3M352.5 129.4l-.1 .2"/>
<path d="M352.5 128.4h.1l-.2 .3zM352.5 129.4l-.1 .3M352.5 128.9v.2M352.5 126.9l.1 .2M352.5 128.9l-.1 .2M352.5 128.4v.2M352.6 127.9h.1l-.2 .2zM352.6 127.4l.1 .1-.2 .1zM352.6 128.4l-.2 .3M352.6 126.6a3 3 0 0 1 1 3.3 7.1 7.1 0 0 1-4.5 5.6l-.5 .1-.8-.2M352.6 127.9l-.1 .2M352.6 127.3v.3"/>
<path d="M352.6 127.1h-.1M352.6 127.3l-.1 .3M352.6 131.3l-.1 .2M352.8 129.5h.1M352.8 129h.1M352.8 126.7l.1 .1M352.8 126.8h.1M352.8 129.3v.2M352.8 128.4h.1M352.9 128.3v.2M352.9 128.7v.3M353.4 131.7l-.1 .3"/>
<path d="M353.8 127l-.2 .2M363.1 139.7l.1 .2M363.1 139.7l.1 .1M363.1 139.7l-2 .9M363.2 139.9l-28.1 12.9M363.2 139.9l-.1 1.3M363.2 139.8h-.1M363.2 139.6v.1M363.2 139.8v.1M363.2 139.6l-28 12.9M363.2 139.7l-27.9 12.8M363.2 139.5v.1"/>
<path d="M363.3 139.6l-.1 .1M317.9 143.8l.2 .3M317.9 143.8l.4 .2M318.1 144.1h.1M318.1 144.1v.6l2 1.1 .1-.5M318.1 144.1l2 1.1M318.2 144.1h-.1M318.3 144l.1 .2M318.3 144.1l1.1 .6M318.3 143.6v.5M318.3 143.6l1.1 .5M318.4 144.3l.1 .2z"/>
<path d="M318.4 142.1h.1M318.4 142.1h-.2M318.4 144.2l1.1 .6-.1-.1M318.4 142.1l2 1.1M318.5 143.4l-.3 .4 .1 .2M318.5 142.4l.1 .3M318.5 144.2h-.1M318.5 143.3l-.3-.1-.2 .1-.2 .2 .1 .3M318.5 142.5l.1 .2M318.5 143.3l-.2 .3M318.6 142.6h.1M318.6 143h.1"/>
<path d="M318.6 143l-.4-.2v-.7l2.1 1.1M318.6 143l-.1 .3M318.6 143l1.3 .7M319.4 144.1l-.1 .3 .1 .3M319.4 144.7l.4 .2M319.6 143.9l-.2 .2M319.7 144h.1M319.7 143.9l4.5 2.5M319.8 144.9l.3 .2M319.8 143.9l4.3 2.4M319.8 145.2h.2v.3zM319.8 143.8l-.2 .1"/>
<path d="M319.8 143.8l-.1 .2M319.9 143.7l.4 .2M319.9 143.7l-.3 .2M319.9 143.7l-.1 .1M319.9 145.2l.1 .2-.1-.2M320 143.3l.1 .1v.2l-.2-.1zM320 144.5a.18 .18 0 0 1 .2 .1 .18 .18 0 0 1-.1 .2 .18 .18 0 0 1-.2-.1zM320 144.8l.3 .3M320.1 145.1v.1M320.1 144.2l-.3-.2h-.3l-.2 .4 .1 .3M320.1 145.2l.1 .1M320.1 143.5l-.1-.2 .1 .2"/>
<path d="M320.2 144.4l-.3 .1-.1 .2 .2 .1M320.2 144.3l4.2 2.3M320.3 144.5v-.1a.34 .34 0 0 0-.5 0 .34 .34 0 0 0 0 .5M320.3 145.1h.1M320.3 145.1h-.2M320.3 144.6l14.7 8.1M320.3 144.4l14.7 8.1M320.3 145.1l.1 .1M320.3 143.2v.1M320.3 145.1l-.2 .1M320.3 145.7h.1M320.3 145.7l-.2 .1"/>
<path d="M320.3 143.3v.6M320.4 145.2l-.2 .1M320.4 145.2l-.1 .5M320.4 143.2l.1 .1M320.4 143.8l-.1 .1M320.4 143.2h-.1M320.5 143.3h-.2M320.5 143.3l-.1 .5M324.1 146.3l.3 .1M324.1 146.3h.1M324.2 146.3l.2 .1M324.4 146.3v.1"/>
<path d="M324.4 146.4h.1M324.4 146.6l.1 .2M324.5 146.8l1 .5M325.6 147.1l7.5 4.2M325.6 147.3l7.5 4.1M325.6 147.1l-.1 .2M325.6 147.2v.1M325.6 147.3h-.1M333.1 151.2v.2l1 .6M333.1 151.2v.1M334.1 152h.3M334.3 152.1h.1"/>
<path d="M334.4 152.1v.1M334.4 152.2l.5 .3M334.9 154.1h.1M334.9 154.1l-.1 .1h.1M334.9 154.2h.1M334.9 152.5h.3M334.9 154.1v.1M335 154.2h.1M335 152.5h.3M335 152.5h.1M335 152.5v.2M335 152.7h.1"/>
<path d="M335 154.1h.1M335 154.1v.1M335 152.7l-.1 1.4M335.1 154.1l-.1 .1M335.1 152.7v.1M335.1 152.7l-.1 1.4M335.1 152.5v.2M335.1 152.8l-.1 1.3M335.1 152.5v.3M335.3 152.5h.1M337.3 151.3h.1M337.4 151.3l-.1 .2"/>
<path d="M361 140.4l-23.6 10.9M361 140.4h.1M361 140.6h.1M361.1 140.4v.2M363.1 141.2l-28 13M363.1 141.2l-28.1 12.9"/>
<circle cx="295.4" cy="74.8" r=".11"/>
<circle cx="309.6" cy="77.9" r=".11"/>
<circle cx="275.2" cy="86.1" r=".11"/>
<circle cx="277.8" cy="87.6" r=".11"/>
<circle cx="283.3" cy="89" r=".11"/>
<circle cx="286.6" cy="93.7" r=".14"/>
<circle cx="288.2" cy="94.5" r=".12"/>
<circle cx="291.5" cy="93.5" r=".13"/>
<circle cx="303.6" cy="103" r=".13"/>
<circle cx="305.2" cy="103.9" r=".12"/>
<circle cx="320.6" cy="112.4" r=".11"/>
<circle cx="321.3" cy="109.8" r=".11"/>
<circle cx="322.2" cy="113.2" r=".11"/>
<circle cx="329.1" cy="115.8" r=".11"/>
<circle cx="331.7" cy="117.2" r=".12"/>
<circle cx="341.7" cy="117.3" r=".12"/>
<circle cx="350.2" cy="113.5" r=".11"/>
<circle cx="353.7" cy="102.2" r=".11"/>
<circle cx="358.6" cy="109.6" r=".11"/>
<circle cx="284.5" cy="123.9" r=".15"/>
<circle cx="286" cy="126.6" r=".14"/>
<circle cx="286.1" cy="125.9" r=".2"/>
<circle cx="286.1" cy="124.8" r=".16"/>
<circle cx="301.4" cy="135.1" r=".15"/>
<circle cx="303.1" cy="134.1" r=".15"/>
<circle cx="346.7" cy="134.8" r=".13"/>
<circle cx="346.8" cy="133.6" r=".14"/>
<circle cx="346.9" cy="133.1" r=".12"/>
<circle cx="346.9" cy="132.6" r=".14"/>
<circle cx="346.9" cy="132.1" r=".14"/>
<circle cx="347" cy="131.6" r=".12"/>
<circle cx="347" cy="130.1" r=".13"/>
<circle cx="347.2" cy="134.5" r=".12"/>
<circle cx="347.2" cy="133.9" r=".14"/>
<circle cx="347.3" cy="133.4" r=".12"/>
<circle cx="347.3" cy="132.9" r=".14"/>
<circle cx="347.3" cy="132.4" r=".14"/>
<circle cx="347.4" cy="131.9" r=".12"/>
<circle cx="347.4" cy="131.4" r=".14"/>
<circle cx="347.4" cy="130.8" r=".14"/>
<circle cx="347.6" cy="134.8" r=".14"/>
<circle cx="347.6" cy="134.3" r=".12"/>
<circle cx="347.6" cy="133.8" r=".14"/>
<circle cx="347.7" cy="133.2" r=".14"/>
<circle cx="347.7" cy="132.7" r=".12"/>
<circle cx="347.7" cy="132.2" r=".14"/>
<circle cx="347.8" cy="131.7" r=".14"/>
<circle cx="348" cy="134.6" r=".12"/>
<circle cx="348" cy="134.1" r=".14"/>
<circle cx="348.1" cy="133.6" r=".14"/>
<circle cx="348.1" cy="133" r=".12"/>
<circle cx="348.1" cy="132.5" r=".14"/>
<circle cx="348.2" cy="132" r=".14"/>
<circle cx="348.4" cy="134.9" r=".14"/>
<circle cx="348.4" cy="134.4" r=".14"/>
<circle cx="348.5" cy="133.9" r=".12"/>
<circle cx="348.5" cy="133.4" r=".14"/>
<circle cx="348.5" cy="132.8" r=".14"/>
<circle cx="348.8" cy="134.7" r=".14"/>
<circle cx="348.8" cy="134.2" r=".12"/>
<circle cx="348.9" cy="133.7" r=".14"/>
<circle cx="349.1" cy="135.3" r=".12"/>
<circle cx="349.2" cy="134.5" r=".14"/>
<circle cx="349.3" cy="134" r=".14"/>
<circle cx="349.3" cy="128" r=".11"/>
<circle cx="349.6" cy="128.8" r=".11"/>
<circle cx="349.7" cy="127.8" r=".12"/>
<circle cx="349.7" cy="127.3" r=".1"/>
<circle cx="349.9" cy="135.7" r=".13"/>
<circle cx="350" cy="129.2" r=".11"/>
<circle cx="350.1" cy="128.1" r=".12"/>
<circle cx="350.1" cy="127.6" r=".1"/>
<circle cx="350.4" cy="130" r=".11"/>
<circle cx="350.4" cy="128.9" r=".12"/>
<circle cx="350.4" cy="128.4" r=".1"/>
<circle cx="350.5" cy="127.4" r=".12"/>
<circle cx="350.5" cy="126.2" r=".13"/>
<circle cx="350.6" cy="126.9" r=".1"/>
<circle cx="350.8" cy="129.3" r=".12"/>
<circle cx="350.8" cy="128.8" r=".1"/>
<circle cx="350.9" cy="127.7" r=".12"/>
<circle cx="351.1" cy="131.2" r=".11"/>
<circle cx="351.2" cy="130.1" r=".12"/>
<circle cx="351.2" cy="129.6" r=".1"/>
<circle cx="351.3" cy="128.6" r=".12"/>
<circle cx="351.3" cy="128" r=".1"/>
<circle cx="351.5" cy="130.4" r=".12"/>
<circle cx="351.7" cy="128.9" r=".12"/>
<circle cx="351.9" cy="131.3" r=".12"/>
<circle cx="351.9" cy="130.8" r=".1"/>
<circle cx="352" cy="129.7" r=".12"/>
<circle cx="352" cy="129.2" r=".1"/>
<circle cx="352.1" cy="127.7" r=".1"/>
<circle cx="352.4" cy="130" r=".12"/>
<circle cx="352.6" cy="131.4" r=".13"/>
<circle cx="353.4" cy="131.8" r=".12"/>
<circle cx="353.7" cy="127.1" r=".12"/>
<circle cx="318.4" cy="144.4" r=".13"/>
<circle cx="318.5" cy="142.6" r=".16"/>
</g>
<text font-size="8.5" x="357" y="279.7">SEC</text>
<g font-size="5.3">
<text x="41" y="9.5">8</text>
<text x="88.5" y="9.5">7</text>
<text x="138.5" y="9.5">6</text>
<text x="188.5" y="9.5">5</text>
<text x="238.5" y="9.5">4</text>
<text x="288.5" y="9.5">3</text>
<text x="338.5" y="9.5">2</text>
<text x="386" y="9.5">1</text>
<text x="16.2" y="31.3">F</text>
<text x="411.2" y="31.3">F</text>
<text x="16.1" y="75.5">E</text>
<text x="411.1" y="75.5">E</text>
<text x="15.5" y="125.5">D</text>
<text x="410.5" y="125.5">D</text>
<text x="15.4" y="175.5">C</text>
<text x="410.4" y="175.5">C</text>
<text x="16" y="225.5">B</text>
<text x="411" y="225.5">B</text>
<text x="15.5" y="269.8">A</text>
<text x="410.5" y="269.8">A</text>
<text x="41" y="291.5">8</text>
<text x="88.5" y="291.5">7</text>
<text x="138.5" y="291.5">6</text>
<text x="188.5" y="291.5">5</text>
<text x="238.5" y="291.5">4</text>
<text x="288.5" y="291.5">3</text>
<text x="338.5" y="291.5">2</text>
<text x="386" y="291.5">1</text>
</g>
<g font-size="4.7">
<text x="319.7" y="54.3">16</text>
<text x="355.9" y="54.3">7</text>
<text x="379.5" y="74.4">12</text>
<text x="250" y="105.2">18</text>
<text x="380.8" y="108.9">4</text>
<text x="251.3" y="124">1</text>
<text x="379.5" y="139.1">17</text>
<text x="250" y="153.1">11</text>
<text x="252.9" y="179">13</text>
<text x="267.3" y="179">15</text>
<text x="278.9" y="179">14</text>
<text x="312.7" y="179">3</text>
<text x="335.8" y="179">9</text>
<text x="380.8" y="174.7">8</text>
</g>
<g font-size="4.2">
<text x="23.9" y="96.4">ITEM NO.</text>
<text x="55.2" y="96.4">PART NUMBER</text>
<text x="116.7" y="96.4">DESCRIPTION</text>
<text x="173.5" y="96.4">QTY.</text>
<text x="31.8" y="103.8">1</text>
<text x="46.4" y="103.8">Front Part -1</text>
<text x="176.9" y="103.8">2</text>
<text x="31.8" y="111.1">2</text>
<text x="46.4" y="111.1">Internal front Part-1</text>
<text x="176.9" y="111.1">2</text>
<text x="31.8" y="118.4">3</text>
<text x="46.4" y="118.4">Internal Rear Part-1</text>
<text x="176.9" y="118.4">1</text>
<text x="31.8" y="125.7">4</text>
<text x="46.4" y="125.7">Lateral Part-1</text>
<text x="176.9" y="125.7">2</text>
<text x="31.8" y="133.1">5</text>
<text x="46.4" y="133.1">Part1</text>
<text x="176.9" y="133.1">1</text>
<text x="31.8" y="140.4">6</text>
<text x="46.4" y="140.4">Rear Part-1</text>
<text x="176.9" y="140.4">1</text>
<text x="31.8" y="147.7">7</text>
<text x="46.4" y="147.7">Rear stiffness-1</text>
<text x="176.9" y="147.7">7</text>
<text x="31.8" y="155.1">8</text>
<text x="46.4" y="155.1">Base-1</text>
<text x="176.9" y="155.1">2</text>
<text x="31.8" y="162.4">9</text>
<text x="46.4" y="162.4">Tole exterieure</text>
<text x="176.9" y="162.4">2</text>
<text x="30.6" y="169.3">10</text>
<text x="46.4" y="169.3">porte 1</text>
<text x="176.9" y="169.3">1</text>
<text x="30.6" y="176.7">11</text>
<text x="46.4" y="176.7">porte avant</text>
<text x="176.9" y="176.7">1</text>
<text x="30.6" y="184.4">12</text>
<text x="46.4" y="184.4">cache laterale-2</text>
<text x="176.9" y="184.4">2</text>
<text x="30.6" y="191.7">13</text>
<text x="46.4" y="191.7">M2</text>
<text x="176.9" y="191.7">3</text>
<text x="30.6" y="199">14</text>
<text x="46.4" y="199">M1</text>
<text x="176.9" y="199">3</text>
<text x="30.6" y="206.4">15</text>
<text x="46.4" y="206.4">M3</text>
<text x="176.9" y="206.4">3</text>
<text x="30.6" y="213.3">16</text>
<text x="46.4" y="213.3">Profile porte plateau</text>
<text x="175.7" y="213.3">18</text>
<text x="30.6" y="220.6">17</text>
<text x="46.4" y="220.6">plaque</text>
<text x="176.9" y="220.6">2</text>
<text x="46.4" y="227.3">OUTSIDE MOUNT</text>
<text x="30.6" y="229.4">18</text>
<text x="46.4" y="231.4">HANDLE (117MM).step</text>
<text x="176.9" y="229.4">2</text>
<text x="30.6" y="239.6">19</text>
<text x="46.4" y="237.5">profile porte joint</text>
<text x="176.9" y="239.6">2</text>
<text x="46.4" y="241.6">laterale</text>
<text x="30.6" y="248.4">20</text>
<text x="46.4" y="248.4">Profile porte joint</text>
<text x="176.9" y="248.4">2</text>
<text x="30.6" y="257.2">21</text>
<text x="46.4" y="255.2">ISO 7380 - M6 x 16 -</text>
<text x="176.9" y="257.2">2</text>
<text x="46.4" y="259.3">16N</text>
<text x="30.6" y="266.8">22</text>
<text x="46.4" y="264.8">ISO 7380 - M6 x 12 -</text>
<text x="46.4" y="268.9">12N</text>
<text x="176.9" y="266.8">1</text>
<text x="30.6" y="275.3">23</text>
<text x="46.4" y="275.3">ISO - 4032 - M6 - W - N</text>
<text x="176.9" y="275.3">4</text>
<text x="46.4" y="281.7">ISO 1580 - M6 x 50 -</text>
<text x="30.6" y="283.7">24</text>
<text x="46.4" y="285.8">38N</text>
<text x="176.9" y="283.7">1</text>
</g>
<text font-size="3.9" x="400.9" y="275.5">A3</text>
<g font-size="2">
<text x="230.6" y="234.6">UNLESS OTHERWISE SPECIFIED:</text>
<text x="230.6" y="237.1">DIMENSIONS ARE IN MILLIMETERS</text>
<text x="230.6" y="239.6">SURFACE FINISH:</text>
<text x="264.4" y="234.6">FINISH:</text>
<text x="311.3" y="234.5">DEBURR AND</text>
<text x="311.3" y="237">BREAK SHARP</text>
<text x="311.3" y="239.5">EDGES</text>
<text x="342.6" y="236">DO NOT SCALE DRAWING</text>
<text x="383.3" y="236.2">REVISION</text>
<text x="230.6" y="242.1">TOLERANCES:</text>
<text x="232.2" y="244.6">LINEAR:</text>
<text x="232.2" y="247.1">ANGULAR:</text>
<text x="244.3" y="252">NAME</text>
<text x="260" y="251.9">SIGNATURE</text>
<text x="277.2" y="251.9">DATE</text>
<text x="330.1" y="251.9">TITLE:</text>
<text x="230.6" y="256.1">DRAWN</text>
<text x="230.9" y="260.3">CHK'D</text>
<text x="230.4" y="264.4">APPV'D</text>
<text x="231.1" y="268.8">MFG</text>
<text x="231.5" y="273">Q.A</text>
<text x="285.6" y="272.5">MATERIAL:</text>
<text x="330" y="272.5">DWG NO.</text>
<text x="285.6" y="285.5">WEIGHT:</text>
<text x="330.1" y="285.6">SCALE:1:20</text>
<text x="374.5" y="285.6">SHEET 1 OF 1</text>
</g>
</svg>
